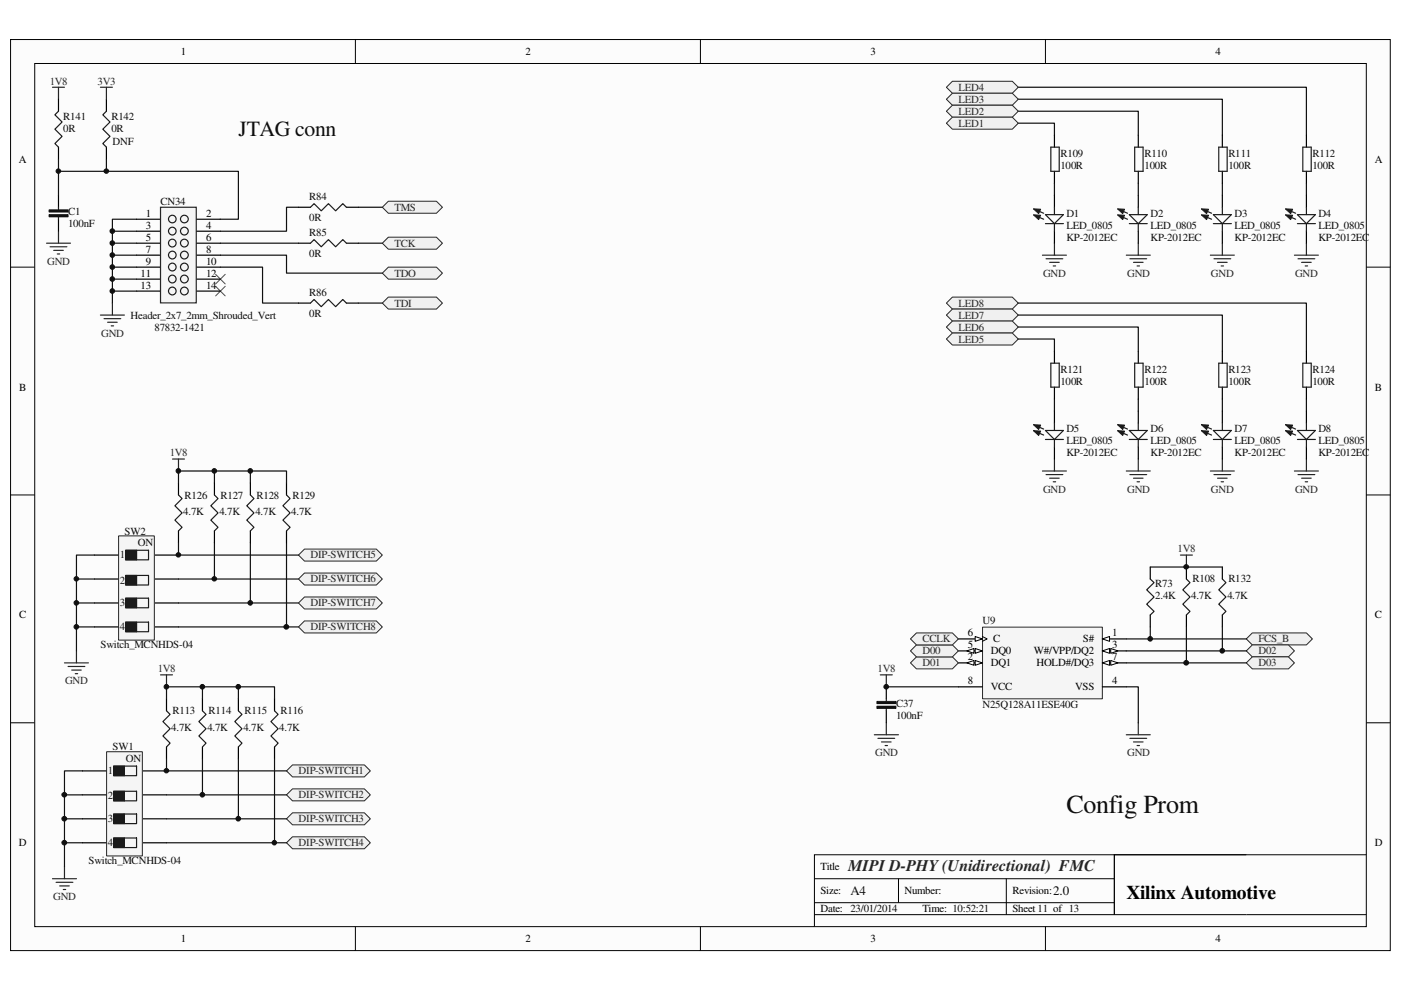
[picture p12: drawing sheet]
<svg xmlns="http://www.w3.org/2000/svg" width="297mm" height="210mm" viewBox="0 0 297 210" stroke-linecap="round" stroke-linejoin="round" font-family="sans-serif">
<path d="M2.3 8.4h292.5v193.1h-292.5z" fill="#fcfcfc"/>
<path d="M2.2 8.4h292.6v193.1h-292.6z" fill="none" stroke="#000" stroke-width=".21"/>
<path d="M7.4 13.5h282.3v183h-282.3z" fill="#fcfcfc"/>
<g fill="none" stroke="#000" stroke-width=".21">
<path d="M7.4 13.5h282.3v183h-282.3zM75.3 8.3v5.1M148.5 8.3v5.1M221.7 8.3v5.1M2.2 56.6h5.1M289.7 56.6h5.1M2.2 104.9h5.1M289.7 104.9h5.1M2.2 153.2h5.1M289.7 153.2h5.1M75.3 196.5v5.1M148.5 196.5v5.1"/>
<path d="M172.7 186.3h63.6M172.7 193.9h117M172.7 191.4h63.6M190.5 186.3v5.1M213.4 186.3v7.6M221.7 196.5v5.1M236.3 181.2v12.7v-12.7h53.4M264.2 181.2h-91.5v15.3"/>
</g>
<path d="M29 46.5h-5.2v17.8M46.7 54.1h14v3.8h20.4M46.7 56.6h9v7.7h7.6M46.7 51.6h16.6M63.3 43.9h-2.6v5.1h-14M76 51.6h5.1M76 43.9h5.1M76 64.3h5.1" fill="none" stroke="#0e0e0e" stroke-width=".25"/>
<path d="M9.9 51.6h5M10.6 52.3h3.6M11.4 53.1h2M12.1 53.8h.6M12.4 49v2.6M21.3 66.8h5.1M22.1 67.6h3.5M22.8 68.3h2M23.6 69.1h.5M23.8 64.3v2.5" fill="none" stroke="#262626" stroke-width=".25"/>
<path d="M45.7 58.2l2 2M47.7 58.2l-2 2M45.7 60.7l2 2M47.7 60.7l-2 2" fill="none" stroke="#4c4c4c" stroke-width=".21"/>
<path d="M81.1 43.9l1.2-1.2h10.2l1.3 1.2-1.3 1.3h-10.2z" fill-rule="evenodd" fill="#f0f0f0"/>
<path d="M81.1 43.9l1.2-1.2h10.2l1.3 1.2-1.3 1.3h-10.2z" fill="none" stroke="#262626" stroke-width=".21"/>
<path d="M81.1 51.6l1.2-1.3h10.2l1.3 1.3-1.3 1.2h-10.2z" fill-rule="evenodd" fill="#f0f0f0"/>
<path d="M81.1 51.6l1.2-1.3h10.2l1.3 1.3-1.3 1.2h-10.2z" fill="none" stroke="#262626" stroke-width=".21"/>
<path d="M81.1 57.9l1.2-1.3h10.2l1.3 1.3-1.3 1.3h-10.2z" fill-rule="evenodd" fill="#f0f0f0"/>
<path d="M81.1 57.9l1.2-1.3h10.2l1.3 1.3-1.3 1.3h-10.2z" fill="none" stroke="#262626" stroke-width=".21"/>
<path d="M81.1 64.3l1.2-1.3h10.2l1.3 1.3-1.3 1.2h-10.2z" fill-rule="evenodd" fill="#f0f0f0"/>
<path d="M81.1 64.3l1.2-1.3h10.2l1.3 1.3-1.3 1.2h-10.2z" fill="none" stroke="#262626" stroke-width=".21"/>
<g fill="none" stroke="#000" stroke-width=".25">
<path d="M29 46.5h5M29 49h5M29 51.6h5M29 54.1h5M29 56.6h5M29 59.2h5M41.7 46.5h5M41.7 49h5M41.7 51.6h5M41.7 54.1h5M41.7 56.6h5M41.7 59.2h5"/>
<path d="M29 61.7h5M41.7 61.7h5"/>
</g>
<path d="M34 43.9h7.6v20.3h-7.6z" fill-rule="evenodd" fill="#f5f5f5"/>
<g fill="none" stroke="#262626" stroke-width=".25">
<path d="M11.1 18.5h2.6M12.4 18.5v2.5M34 43.9h7.6v20.3h-7.6zM221 54.1h5.1M221.8 54.9h3.5M222.5 55.6h2.1M223.3 56.4h.5M223.6 51.6v2.5M238.8 54.1h5.1M239.6 54.9h3.5M240.3 55.6h2.1M241.1 56.4h.5"/>
<path d="M241.3 51.6v2.5M256.6 54.1h5.1M257.4 54.9h3.5M258.1 55.6h2.1M258.9 56.4h.5M259.2 51.6v2.5M274.4 54.1h5.1M275.2 54.9h3.6M276 55.6h2M276.7 56.4h.5M277 51.6v2.5"/>
</g>
<g fill="none" stroke="#1c1c1c" stroke-width=".25">
<path d="M12.4 43.9v.5M12.4 46v.5M65.8 43.9l.8-.7 1.5 1.5 1.5-1.5 1.6 1.5 1.5-1.5 .7 .7M65.8 51.6l.8-.8 1.5 1.5 1.5-1.5 1.6 1.5 1.5-1.5 .7 .8M65.8 64.3l.8-.8 1.5 1.5 1.5-1.5 1.6 1.5 1.5-1.5 .7 .8"/>
<circle cx="36.5" cy="59.2" r=".81"/>
<circle cx="36.5" cy="49" r=".81"/>
<circle cx="36.5" cy="51.5" r=".81"/>
<circle cx="36.5" cy="54.1" r=".81"/>
<circle cx="36.5" cy="56.6" r=".81"/>
<circle cx="36.5" cy="46.4" r=".8"/>
<circle cx="39.1" cy="59.2" r=".82"/>
<circle cx="39.1" cy="54.1" r=".82"/>
<circle cx="39.1" cy="51.5" r=".82"/>
<circle cx="39.1" cy="49" r=".82"/>
<circle cx="39.1" cy="56.6" r=".82"/>
<circle cx="39.1" cy="46.4" r=".82"/>
<circle cx="36.5" cy="61.7" r=".81"/>
<circle cx="39.1" cy="61.7" r=".82"/>
</g>
<g fill="none" stroke="#0e0e0e" stroke-width=".25">
<path d="M215.9 18.5h61.1v10.2M215.9 26.1h7.7v2.6M215.9 23.6h25.4v5.1M215.9 21h43.3v7.7M223.6 38.9v2.5M241.3 38.9v2.5M259.2 38.9v2.5M277 38.9v2.5M23.8 49h5.2M23.8 51.6h5.2M23.8 54.1h5.2M23.8 56.6h5.2"/>
<path d="M23.8 59.2h5.2M23.8 61.7h5.2"/>
</g>
<path d="M12.4 41.4v2.5M12.4 46.5v2.5M63.3 43.9h2.5M63.3 51.6h2.5M73.4 43.9h2.6M73.4 51.6h2.6M63.3 64.3h2.5M73.4 64.3h2.6" fill="none" stroke="#000" stroke-width=".25"/>
<path d="M10.5 44.7h3.9M10.5 45.8h3.9" fill="none" stroke="#0e0e0e" stroke-width=".42"/>
<path d="M10.4 44.5h4v.5h-4zM10.4 45.5h4v.5h-4z" fill="none" stroke="#0e0e0e" stroke-width=".21"/>
<path d="M200.7 18.5l1.2-1.3h12.7l1.3 1.3-1.3 1.3h-12.7z" fill-rule="evenodd" fill="#f0f0f0"/>
<path d="M200.7 18.5l1.2-1.3h12.7l1.3 1.3-1.3 1.3h-12.7z" fill="none" stroke="#262626" stroke-width=".21"/>
<path d="M200.7 21l1.2-1.2h12.7l1.3 1.2-1.3 1.3h-12.7z" fill-rule="evenodd" fill="#f0f0f0"/>
<path d="M200.7 21l1.2-1.2h12.7l1.3 1.2-1.3 1.3h-12.7z" fill="none" stroke="#262626" stroke-width=".21"/>
<path d="M200.7 23.6l1.2-1.3h12.7l1.3 1.3-1.3 1.2h-12.7z" fill-rule="evenodd" fill="#f0f0f0"/>
<path d="M200.7 23.6l1.2-1.3h12.7l1.3 1.3-1.3 1.2h-12.7z" fill="none" stroke="#262626" stroke-width=".21"/>
<path d="M200.7 26.1l1.2-1.3h12.7l1.3 1.3-1.3 1.3h-12.7z" fill-rule="evenodd" fill="#f0f0f0"/>
<path d="M200.7 26.1l1.2-1.3h12.7l1.3 1.3-1.3 1.3h-12.7z" fill="none" stroke="#262626" stroke-width=".21"/>
<path d="M223.6 28.7v2.5M223.6 36.3v2.6M241.3 28.7v2.5M241.3 36.3v2.6M259.2 28.7v2.5M259.2 36.3v2.6M277 28.7v2.5M277 36.3v2.6M223.6 41.4v2.5M223.6 49v2.6" fill="none" stroke="#000" stroke-width=".25"/>
<path d="M222.8 31.2h1.8v5.1h-1.8zM240.6 31.2h1.8v5.1h-1.8zM258.4 31.2h1.8v5.1h-1.8zM276.2 31.2h1.8v5.1h-1.8zM219.5 45.7l1.8 .8M221.7 47.4h3.8M221.7 45.5h3.8l-1.9 1.9zM223.6 43.9v1.6M223.6 47.4v1.6" fill="none" stroke="#1c1c1c" stroke-width=".25"/>
<path d="M219.1 45.6h1.5l-.4 1z" fill="#1c1c1c"/>
<path d="M219.1 45.6h1.5l-.4 1z" fill="none" stroke="#1c1c1c" stroke-width=".21"/>
<path d="M219.5 44.4l1.8 .8" fill="none" stroke="#1c1c1c" stroke-width=".25"/>
<path d="M219.1 44.3l1.5 .1-.4 .9z" fill="#1c1c1c"/>
<path d="M219.1 44.3l1.5 .1-.4 .9z" fill="none" stroke="#1c1c1c" stroke-width=".21"/>
<path d="M241.3 41.4v2.5M241.3 49v2.6" fill="none" stroke="#000" stroke-width=".25"/>
<path d="M237.3 45.7l1.8 .8M239.4 47.4h3.8M239.4 45.5h3.8l-1.9 1.9zM241.3 43.9v1.6M241.3 47.4v1.6" fill="none" stroke="#1c1c1c" stroke-width=".25"/>
<path d="M236.9 45.6h1.5l-.4 1z" fill="#1c1c1c"/>
<path d="M236.9 45.6h1.5l-.4 1z" fill="none" stroke="#1c1c1c" stroke-width=".21"/>
<path d="M237.3 44.4l1.8 .8" fill="none" stroke="#1c1c1c" stroke-width=".25"/>
<path d="M236.9 44.3l1.5 .1-.4 .9z" fill="#1c1c1c"/>
<path d="M236.9 44.3l1.5 .1-.4 .9z" fill="none" stroke="#1c1c1c" stroke-width=".21"/>
<path d="M259.2 41.4v2.5M259.2 49v2.6" fill="none" stroke="#000" stroke-width=".25"/>
<path d="M255.1 45.7l1.8 .8M257.3 47.4h3.8M257.3 45.5h3.8l-1.9 1.9zM259.2 43.9v1.6M259.2 47.4v1.6" fill="none" stroke="#1c1c1c" stroke-width=".25"/>
<path d="M254.7 45.6h1.5l-.4 1z" fill="#1c1c1c"/>
<path d="M254.7 45.6h1.5l-.4 1z" fill="none" stroke="#1c1c1c" stroke-width=".21"/>
<path d="M255.1 44.4l1.8 .8" fill="none" stroke="#1c1c1c" stroke-width=".25"/>
<path d="M254.7 44.3l1.5 .1-.4 .9z" fill="#1c1c1c"/>
<path d="M254.7 44.3l1.5 .1-.4 .9z" fill="none" stroke="#1c1c1c" stroke-width=".21"/>
<path d="M277 41.4v2.5M277 49v2.6" fill="none" stroke="#000" stroke-width=".25"/>
<path d="M272.9 45.7l1.8 .8M275.1 47.4h3.8M275.1 45.5h3.8l-1.9 1.9zM277 43.9v1.6M277 47.4v1.6" fill="none" stroke="#1c1c1c" stroke-width=".25"/>
<path d="M272.5 45.6h1.6l-.5 1z" fill="#1c1c1c"/>
<path d="M272.5 45.6h1.6l-.5 1z" fill="none" stroke="#1c1c1c" stroke-width=".21"/>
<path d="M272.9 44.4l1.8 .8" fill="none" stroke="#1c1c1c" stroke-width=".25"/>
<path d="M272.5 44.3l1.6 .1-.5 .9z" fill="#1c1c1c"/>
<path d="M272.5 44.3l1.6 .1-.5 .9z" fill="none" stroke="#1c1c1c" stroke-width=".21"/>
<path d="M34 143.1h2.6M35.3 143.1v2.5M11.1 186.3h5.1M11.9 187.1h3.5M12.7 187.8h2M13.4 188.6h.5M13.7 183.8v2.5" fill="none" stroke="#262626" stroke-width=".25"/>
<path d="M13.7 173.6h3.8M13.7 178.7h3.8M17.5 163.4h-3.8v20.4" fill="none" stroke="#0e0e0e" stroke-width=".25"/>
<path d="M60.7 163.4l1.3-1.2h15.3l1.2 1.2-1.2 1.3h-15.3z" fill-rule="evenodd" fill="#f0f0f0"/>
<path d="M60.7 163.4l1.3-1.2h15.3l1.2 1.2-1.2 1.3h-15.3z" fill="none" stroke="#262626" stroke-width=".21"/>
<path d="M60.7 168.5l1.3-1.2h15.3l1.2 1.2-1.2 1.3h-15.3z" fill-rule="evenodd" fill="#f0f0f0"/>
<path d="M60.7 168.5l1.3-1.2h15.3l1.2 1.2-1.2 1.3h-15.3z" fill="none" stroke="#262626" stroke-width=".21"/>
<path d="M60.7 173.6l1.3-1.3h15.3l1.2 1.3-1.2 1.3h-15.3z" fill-rule="evenodd" fill="#f0f0f0"/>
<path d="M60.7 173.6l1.3-1.3h15.3l1.2 1.3-1.2 1.3h-15.3z" fill="none" stroke="#262626" stroke-width=".21"/>
<path d="M60.7 178.7l1.3-1.3h15.3l1.2 1.3-1.2 1.3h-15.3z" fill-rule="evenodd" fill="#f0f0f0"/>
<path d="M60.7 178.7l1.3-1.3h15.3l1.2 1.3-1.2 1.3h-15.3z" fill="none" stroke="#262626" stroke-width=".21"/>
<path d="M17.5 163.4h5.1M17.5 168.5h5.1M17.5 173.6h5.1M17.5 178.7h5.1M30.2 163.4h5.1M30.2 168.5h5.1M30.2 173.6h5.1M30.2 178.7h5.1" fill="none" stroke="#000" stroke-width=".25"/>
<path d="M22.6 159.4h7.6v22.1h-7.6z" fill="#f5f5f5"/>
<path d="M22.6 159.4h7.6v22.1h-7.6z" fill="none" stroke="#262626" stroke-width=".21"/>
<path d="M24.1 162.4h4.9v2.1h-4.9zM26.4 162.4v2.1" fill="none" stroke="#1c1c1c" stroke-width=".25"/>
<path d="M24.1 162.4h2.3v2.1h-2.3z" fill-rule="evenodd" fill="#1c1c1c"/>
<path d="M24.1 162.4h2.3v2.1h-2.3z" fill="none" stroke="#1c1c1c" stroke-width=".21"/>
<path d="M24.1 167.8h4.9v2h-4.9zM26.4 167.8v2" fill="none" stroke="#1c1c1c" stroke-width=".25"/>
<path d="M24.1 167.8h2.3v2h-2.3z" fill-rule="evenodd" fill="#1c1c1c"/>
<path d="M24.1 167.8h2.3v2h-2.3z" fill="none" stroke="#1c1c1c" stroke-width=".21"/>
<path d="M24.1 172.6h4.9v2h-4.9zM26.4 172.6v2" fill="none" stroke="#1c1c1c" stroke-width=".25"/>
<path d="M24.1 172.6h2.3v2h-2.3z" fill-rule="evenodd" fill="#1c1c1c"/>
<path d="M24.1 172.6h2.3v2h-2.3z" fill="none" stroke="#1c1c1c" stroke-width=".21"/>
<path d="M24.1 177.7h4.9v2h-4.9zM26.4 177.7v2" fill="none" stroke="#1c1c1c" stroke-width=".25"/>
<path d="M24.1 177.7h2.3v2h-2.3z" fill-rule="evenodd" fill="#1c1c1c"/>
<path d="M24.1 177.7h2.3v2h-2.3z" fill="none" stroke="#1c1c1c" stroke-width=".21"/>
<g fill="none" stroke="#0e0e0e" stroke-width=".25">
<path d="M20 117.7h-3.8v20.3M16.2 127.8h3.8M16.2 132.9h3.8M35.3 148.2v-2.6h22.9v2.6M42.9 145.6v2.6M50.5 145.6v2.6M13.7 168.5h3.8M35.3 160.9v2.5h25.4M35.3 168.5h25.4M35.3 173.6h25.4M35.3 178.7h25.4M42.9 160.9v7.6"/>
<path d="M50.5 160.9v12.7M58.2 160.9v17.8"/>
</g>
<g fill="none" stroke="#000" stroke-width=".25">
<path d="M20 117.7h5.1M32.8 117.7h5M20 122.8h5.1M20 127.8h5.1M20 132.9h5.1M32.8 122.8h5M32.8 127.8h5M32.8 132.9h5M35.3 148.2v2.5M35.3 158.4v2.5M42.9 148.2v2.5M42.9 158.4v2.5"/>
<path d="M50.5 148.2v2.5M50.5 158.4v2.5M58.2 148.2v2.5M58.2 158.4v2.5"/>
</g>
<path d="M35.3 150.7l.8 .8-1.6 1.5 1.6 1.5-1.6 1.5 1.6 1.6-.8 .8M42.9 150.7l.8 .8-1.5 1.5 1.5 1.5-1.5 1.5 1.5 1.6-.8 .8M50.5 150.7l.8 .8-1.5 1.5 1.5 1.5-1.5 1.5 1.5 1.6-.8 .8M58.2 150.7l.8 .8-1.6 1.5 1.6 1.5-1.6 1.5 1.6 1.6-.8 .8" fill="none" stroke="#1c1c1c" stroke-width=".25"/>
<path d="M36.6 97.3h2.5M37.8 97.3v2.6M16.2 138v2.5M13.7 140.5h5.1M14.4 141.3h3.6M15.2 142.1h2M16 142.8h.5" fill="none" stroke="#262626" stroke-width=".25"/>
<path d="M25.2 113.7h7.5v22h-7.5z" fill="#f5f5f5"/>
<path d="M25.1 113.6h7.6v22.1h-7.6z" fill="none" stroke="#262626" stroke-width=".21"/>
<path d="M26.6 116.7h4.9v2h-4.9zM29 116.7v2" fill="none" stroke="#1c1c1c" stroke-width=".25"/>
<path d="M26.6 116.7h2.4v2h-2.4z" fill-rule="evenodd" fill="#1c1c1c"/>
<path d="M26.6 116.7h2.4v2h-2.4z" fill="none" stroke="#1c1c1c" stroke-width=".21"/>
<path d="M26.6 122h4.9v2h-4.9zM29 122v2" fill="none" stroke="#1c1c1c" stroke-width=".25"/>
<path d="M26.6 122h2.4v2h-2.4z" fill-rule="evenodd" fill="#1c1c1c"/>
<path d="M26.6 122h2.4v2h-2.4z" fill="none" stroke="#1c1c1c" stroke-width=".21"/>
<path d="M26.6 126.8h4.9v2.1h-4.9zM29 126.8v2.1" fill="none" stroke="#1c1c1c" stroke-width=".25"/>
<path d="M26.6 126.8h2.4v2.1h-2.4z" fill-rule="evenodd" fill="#1c1c1c"/>
<path d="M26.6 126.8h2.4v2.1h-2.4z" fill="none" stroke="#1c1c1c" stroke-width=".21"/>
<path d="M26.6 131.9h4.9v2h-4.9zM29 131.9v2" fill="none" stroke="#1c1c1c" stroke-width=".25"/>
<path d="M26.6 131.9h2.4v2h-2.4z" fill-rule="evenodd" fill="#1c1c1c"/>
<path d="M26.6 131.9h2.4v2h-2.4z" fill="none" stroke="#1c1c1c" stroke-width=".21"/>
<path d="M45.5 99.9v2.5M53.1 99.9v2.5M45.5 115.1v7.7M53.1 115.1v12.7M60.7 115.1v17.8M16.2 122.8h3.8M37.8 122.8h25.5M37.8 127.8h25.5M37.8 132.9h25.5" fill="none" stroke="#0e0e0e" stroke-width=".25"/>
<path d="M37.8 102.4v2.5M37.8 112.6v2.5" fill="none" stroke="#000" stroke-width=".25"/>
<path d="M37.8 104.9l.8 .8-1.5 1.5 1.5 1.6-1.5 1.5 1.5 1.5-.8 .8" fill="none" stroke="#1c1c1c" stroke-width=".25"/>
<path d="M63.3 117.7l1.3-1.3h15.2l1.3 1.3-1.3 1.3h-15.2z" fill-rule="evenodd" fill="#f0f0f0"/>
<path d="M63.3 117.7l1.3-1.3h15.2l1.3 1.3-1.3 1.3h-15.2z" fill="none" stroke="#262626" stroke-width=".21"/>
<path d="M63.3 122.8l1.3-1.3h15.2l1.3 1.3-1.3 1.2h-15.2z" fill-rule="evenodd" fill="#f0f0f0"/>
<path d="M63.3 122.8l1.3-1.3h15.2l1.3 1.3-1.3 1.2h-15.2z" fill="none" stroke="#262626" stroke-width=".21"/>
<path d="M63.3 127.8l1.3-1.2h15.2l1.3 1.2-1.3 1.3h-15.2z" fill-rule="evenodd" fill="#f0f0f0"/>
<path d="M63.3 127.8l1.3-1.2h15.2l1.3 1.2-1.3 1.3h-15.2z" fill="none" stroke="#262626" stroke-width=".21"/>
<path d="M63.3 132.9l1.3-1.2h15.2l1.3 1.2-1.3 1.3h-15.2z" fill-rule="evenodd" fill="#f0f0f0"/>
<path d="M63.3 132.9l1.3-1.2h15.2l1.3 1.2-1.3 1.3h-15.2z" fill="none" stroke="#262626" stroke-width=".21"/>
<path d="M45.5 102.4v2.5M45.5 112.6v2.5M53.1 102.4v2.5M53.1 112.6v2.5M60.7 102.4v2.5M60.7 112.6v2.5" fill="none" stroke="#000" stroke-width=".25"/>
<path d="M45.5 104.9l.7 .8-1.5 1.5 1.5 1.6-1.5 1.5 1.5 1.5-.7 .8M53.1 104.9l.7 .8-1.5 1.5 1.5 1.6-1.5 1.5 1.5 1.5-.7 .8M60.7 104.9l.8 .8-1.5 1.5 1.5 1.6-1.5 1.5 1.5 1.5-.8 .8" fill="none" stroke="#1c1c1c" stroke-width=".25"/>
<path d="M200.7 64.3l1.2-1.3h12.7l1.3 1.3-1.3 1.2h-12.7z" fill-rule="evenodd" fill="#f0f0f0"/>
<path d="M200.7 64.3l1.2-1.3h12.7l1.3 1.3-1.3 1.2h-12.7z" fill="none" stroke="#262626" stroke-width=".21"/>
<path d="M200.7 66.8l1.2-1.3h12.7l1.3 1.3-1.3 1.3h-12.7z" fill-rule="evenodd" fill="#f0f0f0"/>
<path d="M200.7 66.8l1.2-1.3h12.7l1.3 1.3-1.3 1.3h-12.7z" fill="none" stroke="#262626" stroke-width=".21"/>
<path d="M200.7 69.3l1.2-1.2h12.7l1.3 1.2-1.3 1.3h-12.7z" fill-rule="evenodd" fill="#f0f0f0"/>
<path d="M200.7 69.3l1.2-1.2h12.7l1.3 1.2-1.3 1.3h-12.7z" fill="none" stroke="#262626" stroke-width=".21"/>
<path d="M200.7 71.9l1.2-1.3h12.7l1.3 1.3-1.3 1.3h-12.7z" fill-rule="evenodd" fill="#f0f0f0"/>
<path d="M200.7 71.9l1.2-1.3h12.7l1.3 1.3-1.3 1.3h-12.7z" fill="none" stroke="#262626" stroke-width=".21"/>
<g fill="none" stroke="#262626" stroke-width=".25">
<path d="M221 99.9h5.1M223.6 97.3v2.6M238.8 99.9h5.1M241.3 97.3v2.6M256.6 99.9h5.1M259.2 97.3v2.6M274.4 99.9h5.1M277 97.3v2.6M221.8 100.6h3.5M222.5 101.4h2.1M223.3 102.2h.5M239.6 100.6h3.5"/>
<path d="M240.3 101.4h2.1M241.1 102.2h.5M257.4 100.6h3.5M258.1 101.4h2.1M258.9 102.2h.5M275.2 100.6h3.6M276 101.4h2M276.7 102.2h.5"/>
</g>
<path d="M215.9 71.9h7.7v2.6M215.9 69.3h25.4v5.2M215.9 66.8h43.3v7.7M215.9 64.3h61.1v10.2M223.6 84.6v2.6M241.3 84.6v2.6M259.2 84.6v2.6M277 84.6v2.6" fill="none" stroke="#0e0e0e" stroke-width=".25"/>
<path d="M223.6 74.5v2.5M223.6 82.1v2.5M223.6 87.2v2.5M223.6 94.8v2.5" fill="none" stroke="#000" stroke-width=".25"/>
<path d="M222.8 77h1.8v5.1h-1.8zM219.5 91.5l1.8 .7M221.7 93.2h3.8M221.7 91.3h3.8l-1.9 1.9zM223.6 89.7v1.6M223.6 93.2v1.6" fill="none" stroke="#1c1c1c" stroke-width=".25"/>
<path d="M219.1 91.3l1.5 .1-.4 .9z" fill="#1c1c1c"/>
<path d="M219.1 91.3l1.5 .1-.4 .9z" fill="none" stroke="#1c1c1c" stroke-width=".21"/>
<path d="M219.5 90.2l1.8 .8" fill="none" stroke="#1c1c1c" stroke-width=".25"/>
<path d="M219.1 90l1.5 .1-.4 1z" fill="#1c1c1c"/>
<path d="M219.1 90l1.5 .1-.4 1z" fill="none" stroke="#1c1c1c" stroke-width=".21"/>
<path d="M241.3 74.5v2.5M259.2 74.5v2.5M277 74.5v2.5M241.3 82.1v2.5M241.3 87.2v2.5M241.3 94.8v2.5M259.2 82.1v2.5M277 82.1v2.5" fill="none" stroke="#000" stroke-width=".25"/>
<path d="M240.6 77h1.8v5.1h-1.8zM258.4 77h1.8v5.1h-1.8zM276.2 77h1.8v5.1h-1.8zM237.3 91.5l1.8 .7M239.4 93.2h3.8M239.4 91.3h3.8l-1.9 1.9zM241.3 89.7v1.6M241.3 93.2v1.6" fill="none" stroke="#1c1c1c" stroke-width=".25"/>
<path d="M236.9 91.3l1.5 .1-.4 .9z" fill="#1c1c1c"/>
<path d="M236.9 91.3l1.5 .1-.4 .9z" fill="none" stroke="#1c1c1c" stroke-width=".21"/>
<path d="M237.3 90.2l1.8 .8" fill="none" stroke="#1c1c1c" stroke-width=".25"/>
<path d="M236.9 90l1.5 .1-.4 1z" fill="#1c1c1c"/>
<path d="M236.9 90l1.5 .1-.4 1z" fill="none" stroke="#1c1c1c" stroke-width=".21"/>
<path d="M259.2 87.2v2.5M259.2 94.8v2.5" fill="none" stroke="#000" stroke-width=".25"/>
<path d="M255.1 91.5l1.8 .7M257.3 93.2h3.8M257.3 91.3h3.8l-1.9 1.9zM259.2 89.7v1.6M259.2 93.2v1.6" fill="none" stroke="#1c1c1c" stroke-width=".25"/>
<path d="M254.7 91.3l1.5 .1-.4 .9z" fill="#1c1c1c"/>
<path d="M254.7 91.3l1.5 .1-.4 .9z" fill="none" stroke="#1c1c1c" stroke-width=".21"/>
<path d="M255.1 90.2l1.8 .8" fill="none" stroke="#1c1c1c" stroke-width=".25"/>
<path d="M254.7 90l1.5 .1-.4 1z" fill="#1c1c1c"/>
<path d="M254.7 90l1.5 .1-.4 1z" fill="none" stroke="#1c1c1c" stroke-width=".21"/>
<path d="M277 87.2v2.5M277 94.8v2.5" fill="none" stroke="#000" stroke-width=".25"/>
<path d="M272.9 91.5l1.8 .7M275.1 93.2h3.8M275.1 91.3h3.8l-1.9 1.9zM277 89.7v1.6M277 93.2v1.6" fill="none" stroke="#1c1c1c" stroke-width=".25"/>
<path d="M272.5 91.3l1.6 .1-.5 .9z" fill="#1c1c1c"/>
<path d="M272.5 91.3l1.6 .1-.5 .9z" fill="none" stroke="#1c1c1c" stroke-width=".21"/>
<path d="M272.9 90.2l1.8 .8" fill="none" stroke="#1c1c1c" stroke-width=".25"/>
<path d="M272.5 90l1.6 .1-.5 1z" fill="#1c1c1c"/>
<path d="M272.5 90l1.6 .1-.5 1z" fill="none" stroke="#1c1c1c" stroke-width=".21"/>
<path d="M208.4 133h25.3v15.2h-25.3z" fill="#f5f5f5"/>
<path d="M208.3 133h25.4v15.2h-25.4z" fill="none" stroke="#262626" stroke-width=".21"/>
<path d="M233.7 135.5h5.1" fill="none" stroke="#000" stroke-width=".25"/>
<path d="M233.7 135.5l1.5-.5v1z" fill="#fcfcfc"/>
<path d="M233.7 135.5l1.5-.5v1z" fill="none" stroke="#000" stroke-width=".21"/>
<path d="M203.2 140.5h5.1" fill="none" stroke="#000" stroke-width=".25"/>
<path d="M206.8 140l1.5 .5-1.5 .6z" fill="#fcfcfc"/>
<path d="M206.8 140l1.5 .5-1.5 .6z" fill="none" stroke="#000" stroke-width=".21"/>
<path d="M205 140.5l1.5-.5v1.1z" fill="#fcfcfc"/>
<path d="M205 140.5l1.5-.5v1.1z" fill="none" stroke="#000" stroke-width=".21"/>
<path d="M233.7 138h5.1" fill="none" stroke="#000" stroke-width=".25"/>
<path d="M233.7 138l1.5-.5v1z" fill="#fcfcfc"/>
<path d="M233.7 138l1.5-.5v1z" fill="none" stroke="#000" stroke-width=".21"/>
<path d="M235.5 137.5l1.5 .5-1.5 .5z" fill="#fcfcfc"/>
<path d="M235.5 137.5l1.5 .5-1.5 .5z" fill="none" stroke="#000" stroke-width=".21"/>
<path d="M203.2 138h5.1M233.7 145.6h5.1" fill="none" stroke="#000" stroke-width=".25"/>
<path d="M206.8 137.5l1.5 .5-1.5 .5z" fill="#fcfcfc"/>
<path d="M206.8 137.5l1.5 .5-1.5 .5z" fill="none" stroke="#000" stroke-width=".21"/>
<path d="M205 138l1.5-.5v1z" fill="#fcfcfc"/>
<path d="M205 138l1.5-.5v1zM208.3 135l1 .5-1 .5" fill="none" stroke="#000" stroke-width=".21"/>
<path d="M203.2 135.5h5.1" fill="none" stroke="#000" stroke-width=".25"/>
<path d="M206.8 135l1.5 .5-1.5 .5z" fill="#fcfcfc"/>
<path d="M206.8 135l1.5 .5-1.5 .5z" fill="none" stroke="#000" stroke-width=".21"/>
<path d="M233.7 140.5h5.1" fill="none" stroke="#000" stroke-width=".25"/>
<path d="M233.7 140.5l1.5-.5v1.1z" fill="#fcfcfc"/>
<path d="M233.7 140.5l1.5-.5v1.1z" fill="none" stroke="#000" stroke-width=".21"/>
<path d="M235.5 140l1.5 .5-1.5 .6z" fill="#fcfcfc"/>
<path d="M235.5 140l1.5 .5-1.5 .6z" fill="none" stroke="#000" stroke-width=".21"/>
<path d="M203.2 145.6h5.1" fill="none" stroke="#000" stroke-width=".25"/>
<path d="M238.8 155.8h5.1M239.6 156.5h3.5M240.3 157.3h2.1M241.1 158.1h.5M241.3 153.2v2.6" fill="none" stroke="#262626" stroke-width=".25"/>
<path d="M264.2 135.5l1.3-1.3h11.5l1.3 1.3-1.3 1.2h-11.5z" fill-rule="evenodd" fill="#f0f0f0"/>
<path d="M264.2 135.5l1.3-1.3h11.5l1.3 1.3-1.3 1.2h-11.5z" fill="none" stroke="#262626" stroke-width=".21"/>
<path d="M193 140.5l1.3-1.2h7.6l1.3 1.2-1.3 1.3h-7.6z" fill-rule="evenodd" fill="#f0f0f0"/>
<path d="M193 140.5l1.3-1.2h7.6l1.3 1.2-1.3 1.3h-7.6z" fill="none" stroke="#262626" stroke-width=".21"/>
<path d="M264.2 138l1.3-1.3h7.7l1.2 1.3-1.2 1.3h-7.7z" fill-rule="evenodd" fill="#f0f0f0"/>
<path d="M264.2 138l1.3-1.3h7.7l1.2 1.3-1.2 1.3h-7.7z" fill="none" stroke="#262626" stroke-width=".21"/>
<path d="M243.9 120.2v2.6M243.9 130.4v2.5" fill="none" stroke="#000" stroke-width=".25"/>
<path d="M243.9 122.8l.8 .7-1.6 1.6 1.6 1.5-1.6 1.5 1.6 1.5-.8 .8" fill="none" stroke="#1c1c1c" stroke-width=".25"/>
<path d="M185.4 155.8h5.1M186.1 156.5h3.6M186.9 157.3h2M187.7 158.1h.5M187.9 153.2v2.6" fill="none" stroke="#262626" stroke-width=".25"/>
<path d="M264.2 140.5l1.3-1.2h7.7l1.2 1.2-1.2 1.3h-7.7z" fill-rule="evenodd" fill="#f0f0f0"/>
<path d="M264.2 140.5l1.3-1.2h7.7l1.2 1.2-1.2 1.3h-7.7z" fill="none" stroke="#262626" stroke-width=".21"/>
<path d="M193 138l1.3-1.3h7.6l1.3 1.3-1.3 1.3h-7.6z" fill-rule="evenodd" fill="#f0f0f0"/>
<path d="M193 138l1.3-1.3h7.6l1.3 1.3-1.3 1.3h-7.6z" fill="none" stroke="#262626" stroke-width=".21"/>
<path d="M193 135.5l1.3-1.3h7.6l1.3 1.3-1.3 1.2h-7.6z" fill-rule="evenodd" fill="#f0f0f0"/>
<path d="M193 135.5l1.3-1.3h7.6l1.3 1.3-1.3 1.2h-7.6z" fill="none" stroke="#262626" stroke-width=".21"/>
<path d="M12.4 21v2.6M12.4 31.2v2.6M22.6 21v2.6M22.6 31.2v2.6M251.5 120.2v2.6M251.5 130.4v2.5M259.2 120.2v2.6M259.2 130.4v2.5M187.9 145.6v2.6M187.9 150.7v2.5" fill="none" stroke="#000" stroke-width=".25"/>
<path d="M12.4 23.6l-.8 .7 1.6 1.6-1.6 1.5 1.6 1.5-1.6 1.5 .8 .8M22.6 23.6l-.8 .7 1.5 1.6-1.5 1.5 1.5 1.5-1.5 1.5 .8 .8M251.5 122.8l.8 .7-1.5 1.6 1.5 1.5-1.5 1.5 1.5 1.5-.8 .8M259.2 122.8l.7 .7-1.5 1.6 1.5 1.5-1.5 1.5 1.5 1.5-.7 .8M187.9 148.2v.5M187.9 150.2v.5" fill="none" stroke="#1c1c1c" stroke-width=".25"/>
<path d="M186 149h3.9M186 150h3.9" fill="none" stroke="#0e0e0e" stroke-width=".42"/>
<path d="M185.9 148.7h4v.5h-4zM185.9 149.7h4v.5h-4z" fill="none" stroke="#0e0e0e" stroke-width=".21"/>
<path d="M21.3 18.5h2.5M22.6 18.5v2.5M250.3 117.7h2.5M251.5 117.7v2.5M186.6 143.1h2.6M187.9 143.1v2.5" fill="none" stroke="#262626" stroke-width=".25"/>
<g fill="none" stroke="#0e0e0e" stroke-width=".25">
<path d="M12.4 36.3h38.1v10.2h-3.8M12.4 33.8v7.6M22.6 33.8v2.5M37.8 115.1v2.6h25.5M37.8 102.4v-2.5h22.9v2.5M238.8 135.5h25.4M238.8 138h25.4M243.9 132.9v2.6M243.9 120.2h15.3M251.5 132.9v7.6M259.2 132.9v5.1M187.9 145.6h15.3"/>
<path d="M238.8 145.6h2.5v7.6M238.8 140.5h25.4"/>
</g>
<circle cx="12.4" cy="36.3" r=".48" fill="#0e0e0e"/>
<circle cx="12.4" cy="36.3" r=".48" fill="none" stroke="#0e0e0e" stroke-width=".21"/>
<circle cx="13.6" cy="178.7" r=".49" fill="#0e0e0e"/>
<circle cx="13.6" cy="178.7" r=".49" fill="none" stroke="#0e0e0e" stroke-width=".21"/>
<circle cx="13.6" cy="173.6" r=".49" fill="#0e0e0e"/>
<circle cx="13.6" cy="173.6" r=".49" fill="none" stroke="#0e0e0e" stroke-width=".21"/>
<circle cx="13.6" cy="168.5" r=".49" fill="#0e0e0e"/>
<circle cx="13.6" cy="168.5" r=".49" fill="none" stroke="#0e0e0e" stroke-width=".21"/>
<circle cx="16.2" cy="132.9" r=".49" fill="#0e0e0e"/>
<circle cx="16.2" cy="132.9" r=".49" fill="none" stroke="#0e0e0e" stroke-width=".21"/>
<circle cx="16.2" cy="127.8" r=".49" fill="#0e0e0e"/>
<circle cx="16.2" cy="127.8" r=".49" fill="none" stroke="#0e0e0e" stroke-width=".21"/>
<circle cx="16.2" cy="122.7" r=".48" fill="#0e0e0e"/>
<circle cx="16.2" cy="122.7" r=".48" fill="none" stroke="#0e0e0e" stroke-width=".21"/>
<circle cx="22.6" cy="36.3" r=".48" fill="#0e0e0e"/>
<circle cx="22.6" cy="36.3" r=".48" fill="none" stroke="#0e0e0e" stroke-width=".21"/>
<circle cx="23.8" cy="61.7" r=".49" fill="#0e0e0e"/>
<circle cx="23.8" cy="61.7" r=".49" fill="none" stroke="#0e0e0e" stroke-width=".21"/>
<circle cx="23.8" cy="59.2" r=".49" fill="#0e0e0e"/>
<circle cx="23.8" cy="59.2" r=".49" fill="none" stroke="#0e0e0e" stroke-width=".21"/>
<circle cx="23.8" cy="56.6" r=".49" fill="#0e0e0e"/>
<circle cx="23.8" cy="56.6" r=".49" fill="none" stroke="#0e0e0e" stroke-width=".21"/>
<circle cx="23.8" cy="54.1" r=".49" fill="#0e0e0e"/>
<circle cx="23.8" cy="54.1" r=".49" fill="none" stroke="#0e0e0e" stroke-width=".21"/>
<circle cx="23.8" cy="51.5" r=".49" fill="#0e0e0e"/>
<circle cx="23.8" cy="51.5" r=".49" fill="none" stroke="#0e0e0e" stroke-width=".21"/>
<circle cx="23.8" cy="49" r=".49" fill="#0e0e0e"/>
<circle cx="23.8" cy="49" r=".49" fill="none" stroke="#0e0e0e" stroke-width=".21"/>
<circle cx="35.3" cy="163.4" r=".48" fill="#0e0e0e"/>
<circle cx="35.3" cy="163.4" r=".48" fill="none" stroke="#0e0e0e" stroke-width=".21"/>
<circle cx="35.3" cy="145.6" r=".49" fill="#0e0e0e"/>
<circle cx="35.3" cy="145.6" r=".49" fill="none" stroke="#0e0e0e" stroke-width=".21"/>
<circle cx="37.8" cy="117.6" r=".48" fill="#0e0e0e"/>
<circle cx="37.8" cy="117.6" r=".48" fill="none" stroke="#0e0e0e" stroke-width=".21"/>
<circle cx="37.8" cy="99.8" r=".49" fill="#0e0e0e"/>
<circle cx="37.8" cy="99.8" r=".49" fill="none" stroke="#0e0e0e" stroke-width=".21"/>
<circle cx="42.9" cy="168.5" r=".49" fill="#0e0e0e"/>
<circle cx="42.9" cy="168.5" r=".49" fill="none" stroke="#0e0e0e" stroke-width=".21"/>
<circle cx="42.9" cy="145.6" r=".49" fill="#0e0e0e"/>
<circle cx="42.9" cy="145.6" r=".49" fill="none" stroke="#0e0e0e" stroke-width=".21"/>
<circle cx="45.4" cy="122.7" r=".48" fill="#0e0e0e"/>
<circle cx="45.4" cy="122.7" r=".48" fill="none" stroke="#0e0e0e" stroke-width=".21"/>
<circle cx="45.4" cy="99.8" r=".49" fill="#0e0e0e"/>
<circle cx="45.4" cy="99.8" r=".49" fill="none" stroke="#0e0e0e" stroke-width=".21"/>
<circle cx="50.5" cy="173.6" r=".49" fill="#0e0e0e"/>
<circle cx="50.5" cy="173.6" r=".49" fill="none" stroke="#0e0e0e" stroke-width=".21"/>
<circle cx="50.5" cy="145.6" r=".49" fill="#0e0e0e"/>
<circle cx="50.5" cy="145.6" r=".49" fill="none" stroke="#0e0e0e" stroke-width=".21"/>
<circle cx="53.1" cy="127.8" r=".48" fill="#0e0e0e"/>
<circle cx="53.1" cy="127.8" r=".48" fill="none" stroke="#0e0e0e" stroke-width=".21"/>
<circle cx="53.1" cy="99.8" r=".49" fill="#0e0e0e"/>
<circle cx="53.1" cy="99.8" r=".49" fill="none" stroke="#0e0e0e" stroke-width=".21"/>
<circle cx="58.2" cy="178.7" r=".48" fill="#0e0e0e"/>
<circle cx="58.2" cy="178.7" r=".48" fill="none" stroke="#0e0e0e" stroke-width=".21"/>
<circle cx="60.7" cy="132.9" r=".5" fill="#0e0e0e"/>
<circle cx="60.7" cy="132.9" r=".5" fill="none" stroke="#0e0e0e" stroke-width=".21"/>
<circle cx="187.9" cy="145.6" r=".49" fill="#0e0e0e"/>
<circle cx="187.9" cy="145.6" r=".49" fill="none" stroke="#0e0e0e" stroke-width=".21"/>
<circle cx="243.9" cy="135.4" r=".48" fill="#0e0e0e"/>
<circle cx="243.9" cy="135.4" r=".48" fill="none" stroke="#0e0e0e" stroke-width=".21"/>
<circle cx="251.5" cy="140.5" r=".5" fill="#0e0e0e"/>
<circle cx="251.5" cy="140.5" r=".5" fill="none" stroke="#0e0e0e" stroke-width=".21"/>
<circle cx="251.5" cy="120.2" r=".49" fill="#0e0e0e"/>
<circle cx="251.5" cy="120.2" r=".49" fill="none" stroke="#0e0e0e" stroke-width=".21"/>
<circle cx="259.1" cy="138" r=".49" fill="#0e0e0e"/>
<circle cx="259.1" cy="138" r=".49" fill="none" stroke="#0e0e0e" stroke-width=".21"/>
<text font-size="5.5" fill="#0e0e0e" x="226.1" y="172.3">Config Prom</text>
<text font-size="4.6" fill="#0e0e0e" x="50.6" y="28.9">JTAG conn</text>
<text font-size="4.1" x="238.8" y="190.5">Xilinx Automotive</text>
<text font-size="3.4" fill="#262626" x="179.8" y="184.6">MIPI D-PHY (Unidirectional) FMC</text>
<g font-size="2.8" fill="#0e0e0e">
<text x="180.3" y="189.8">A4</text>
<text x="223.3" y="189.8">2.0</text>
</g>
<g font-size="2.3">
<text x="38.3" y="11.6">1</text>
<text x="111.4" y="11.6">2</text>
<text x="184.6" y="11.6">3</text>
<text x="257.7" y="11.6">4</text>
<text x="4" y="34.5">A</text>
<text x="291.5" y="34.5">A</text>
<text x="30.9" y="45.9">1</text>
<text x="43.7" y="45.9">2</text>
<text x="30.9" y="48.5">3</text>
<text x="30.9" y="51">5</text>
<text x="30.9" y="53.6">7</text>
<text x="43.7" y="48.5">4</text>
<text x="43.7" y="51">6</text>
<text x="43.7" y="53.6">8</text>
<text x="29.8" y="58.7">11</text>
<text x="30.9" y="56.1">9</text>
<text x="43.7" y="56.1">10</text>
<text x="43.7" y="58.7">12</text>
<text x="29.8" y="61.2">13</text>
<text x="43.7" y="61.2">14</text>
<text x="4.1" y="82.8">B</text>
<text x="291.5" y="82.8">B</text>
<text x="4.1" y="131.1">C</text>
<text x="291.5" y="131.1">C</text>
<text x="205.2" y="134.9">6</text>
<text x="205.2" y="137.5">5</text>
<text x="210.6" y="136.2">C</text>
<text x="229.6" y="136.2">S#</text>
<text x="235.8" y="134.9">1</text>
<text x="235.8" y="137.5">3</text>
<text x="205.2" y="140">2</text>
<text x="210.1" y="141.3">DQ1</text>
<text x="210.1" y="138.7">DQ0</text>
<text x="219.2" y="138.7">W#/VPP/DQ2</text>
<text x="219.8" y="141.3">HOLD#/DQ3</text>
<text x="235.8" y="140">7</text>
<text x="205.2" y="145.1">8</text>
<text x="210.1" y="146.4">VCC</text>
<text x="228" y="146.4">VSS</text>
<text x="235.8" y="145.1">4</text>
<text x="4" y="179.4">D</text>
<text x="291.5" y="179.4">D</text>
<text x="173.9" y="184.5">Title</text>
<text x="173.9" y="189.6">Size:</text>
<text x="191.8" y="189.6">Number:</text>
<text x="214.7" y="189.6">Revision:</text>
<text x="173.9" y="193.4">Date: 23/01/2014</text>
<text x="195.6" y="193.4">Time: 10:52:21</text>
<text x="214.7" y="193.4">Sheet 11 of 13</text>
<text x="38.3" y="199.8">1</text>
<text x="111.4" y="199.8">2</text>
<text x="184.6" y="199.8">3</text>
<text x="257.7" y="199.8">4</text>
</g>
<g font-size="2.3" fill="#262626">
<text x="10.5" y="18">1V8</text>
<text x="20.7" y="18">3V3</text>
<text x="203.2" y="19.3">LED4</text>
<text x="203.2" y="21.8">LED3</text>
<text x="203.2" y="24.3">LED2</text>
<text x="203.2" y="26.9">LED1</text>
<text x="83.6" y="44.7">TMS</text>
<text x="83.6" y="52.3">TCK</text>
<text x="10" y="56.1">GND</text>
<text x="83.6" y="58.7">TDO</text>
<text x="221.1" y="58.7">GND</text>
<text x="239" y="58.7">GND</text>
<text x="256.7" y="58.7">GND</text>
<text x="274.6" y="58.7">GND</text>
<text x="83.6" y="65">TDI</text>
<text x="203.2" y="65">LED8</text>
<text x="21.5" y="71.4">GND</text>
<text x="203.2" y="67.6">LED7</text>
<text x="203.2" y="70.1">LED6</text>
<text x="203.2" y="72.6">LED5</text>
<text x="36" y="96.8">1V8</text>
<text x="221.1" y="104.4">GND</text>
<text x="239" y="104.4">GND</text>
<text x="256.7" y="104.4">GND</text>
<text x="274.6" y="104.4">GND</text>
<text x="65.8" y="118.4">DIP-SWITCH5</text>
<text x="249.7" y="117.1">1V8</text>
<text x="65.8" y="123.5">DIP-SWITCH6</text>
<text x="65.8" y="128.6">DIP-SWITCH7</text>
<text x="65.8" y="133.6">DIP-SWITCH8</text>
<text x="195.6" y="136.2">CCLK</text>
<text x="266.8" y="136.2">FCS_B</text>
<text x="33.4" y="142.6">1V8</text>
<text x="186.1" y="142.6">1V8</text>
<text x="195.6" y="141.3">D01</text>
<text x="195.6" y="138.7">D00</text>
<text x="266.8" y="138.7">D02</text>
<text x="266.8" y="141.3">D03</text>
<text x="13.8" y="145.1">GND</text>
<text x="185.5" y="160.4">GND</text>
<text x="239" y="160.4">GND</text>
<text x="63.3" y="164.2">DIP-SWITCH1</text>
<text x="63.3" y="169.2">DIP-SWITCH2</text>
<text x="63.3" y="174.3">DIP-SWITCH3</text>
<text x="63.3" y="179.4">DIP-SWITCH4</text>
<text x="11.3" y="190.9">GND</text>
</g>
<g font-size="2.3" fill="#0e0e0e">
<text x="13.4" y="27.9">0R</text>
<text x="13.4" y="25.4">R141</text>
<text x="23.6" y="27.9">0R</text>
<text x="23.6" y="25.4">R142</text>
<text x="23.9" y="30.7">DNF</text>
<text x="224.8" y="35.8">100R</text>
<text x="224.8" y="33.2">R109</text>
<text x="242.7" y="33.2">R110</text>
<text x="242.7" y="35.8">100R</text>
<text x="260.5" y="33.2">R111</text>
<text x="260.5" y="35.8">100R</text>
<text x="278.3" y="33.2">R112</text>
<text x="278.3" y="35.8">100R</text>
<text x="14.4" y="45.7">C1</text>
<text x="34" y="43.4">CN34</text>
<text x="65.6" y="46.9">0R</text>
<text x="65.6" y="42.4">R84</text>
<text x="226.1" y="45.9">D1</text>
<text x="243.9" y="45.9">D2</text>
<text x="261.7" y="45.9">D3</text>
<text x="279.5" y="45.9">D4</text>
<text x="14.4" y="48.2">100nF</text>
<text x="65.6" y="50">R85</text>
<text x="226.1" y="51">KP-2012EC</text>
<text x="226.1" y="48.5">LED_0805</text>
<text x="243.9" y="48.5">LED_0805</text>
<text x="243.9" y="51">KP-2012EC</text>
<text x="261.7" y="48.5">LED_0805</text>
<text x="261.7" y="51">KP-2012EC</text>
<text x="279.5" y="48.5">LED_0805</text>
<text x="279.5" y="51">KP-2012EC</text>
<text x="65.6" y="54.6">0R</text>
<text x="65.6" y="62.7">R86</text>
<text x="27.7" y="67.6">Header_2x7_2mm_Shrouded_Vert</text>
<text x="32.8" y="70.1">87832-1421</text>
<text x="65.6" y="67.3">0R</text>
<text x="224.8" y="81.5">100R</text>
<text x="224.8" y="79">R121</text>
<text x="242.7" y="79">R122</text>
<text x="242.7" y="81.5">100R</text>
<text x="260.5" y="79">R123</text>
<text x="260.5" y="81.5">100R</text>
<text x="278.3" y="79">R124</text>
<text x="278.3" y="81.5">100R</text>
<text x="226.1" y="91.7">D5</text>
<text x="226.1" y="94.2">LED_0805</text>
<text x="243.9" y="91.7">D6</text>
<text x="243.9" y="94.2">LED_0805</text>
<text x="261.7" y="91.7">D7</text>
<text x="261.7" y="94.2">LED_0805</text>
<text x="279.5" y="91.7">D8</text>
<text x="279.5" y="94.2">LED_0805</text>
<text x="226.1" y="96.8">KP-2012EC</text>
<text x="243.9" y="96.8">KP-2012EC</text>
<text x="261.7" y="96.8">KP-2012EC</text>
<text x="279.5" y="96.8">KP-2012EC</text>
<text x="39.1" y="105.7">R126</text>
<text x="46.8" y="105.7">R127</text>
<text x="54.4" y="105.7">R128</text>
<text x="62" y="105.7">R129</text>
<text x="26.4" y="113.3">SW2</text>
<text x="38.9" y="109.3">4.7K</text>
<text x="46.5" y="109.3">4.7K</text>
<text x="54.1" y="109.3">4.7K</text>
<text x="61.8" y="109.3">4.7K</text>
<text x="25.4" y="118.4">1</text>
<text x="29.2" y="115.9">ON</text>
<text x="25.4" y="123.7">2</text>
<text x="244.9" y="124.5">R73</text>
<text x="252.8" y="123.5">R108</text>
<text x="260.5" y="123.5">R132</text>
<text x="25.4" y="128.6">3</text>
<text x="244.9" y="127">2.4K</text>
<text x="252.6" y="127">4.7K</text>
<text x="260.2" y="127">4.7K</text>
<text x="21.3" y="137.5">Switch_MCNHDS-04</text>
<text x="25.4" y="133.6">4</text>
<text x="208.3" y="132.4">U9</text>
<text x="190" y="149.9">C37</text>
<text x="36.3" y="155">4.7K</text>
<text x="36.6" y="151.5">R113</text>
<text x="44" y="155">4.7K</text>
<text x="44.2" y="151.5">R114</text>
<text x="51.6" y="155">4.7K</text>
<text x="51.9" y="151.5">R115</text>
<text x="59.2" y="155">4.7K</text>
<text x="59.5" y="151.5">R116</text>
<text x="190" y="152.5">100nF</text>
<text x="208.3" y="150.2">N25Q128A11ESE40G</text>
<text x="23.9" y="159.1">SW1</text>
<text x="26.7" y="161.6">ON</text>
<text x="22.9" y="164.2">1</text>
<text x="22.9" y="169.5">2</text>
<text x="22.9" y="174.3">3</text>
<text x="22.9" y="179.4">4</text>
<text x="18.8" y="183.3">Switch_MCNHDS-04</text>
</g>
</svg>
